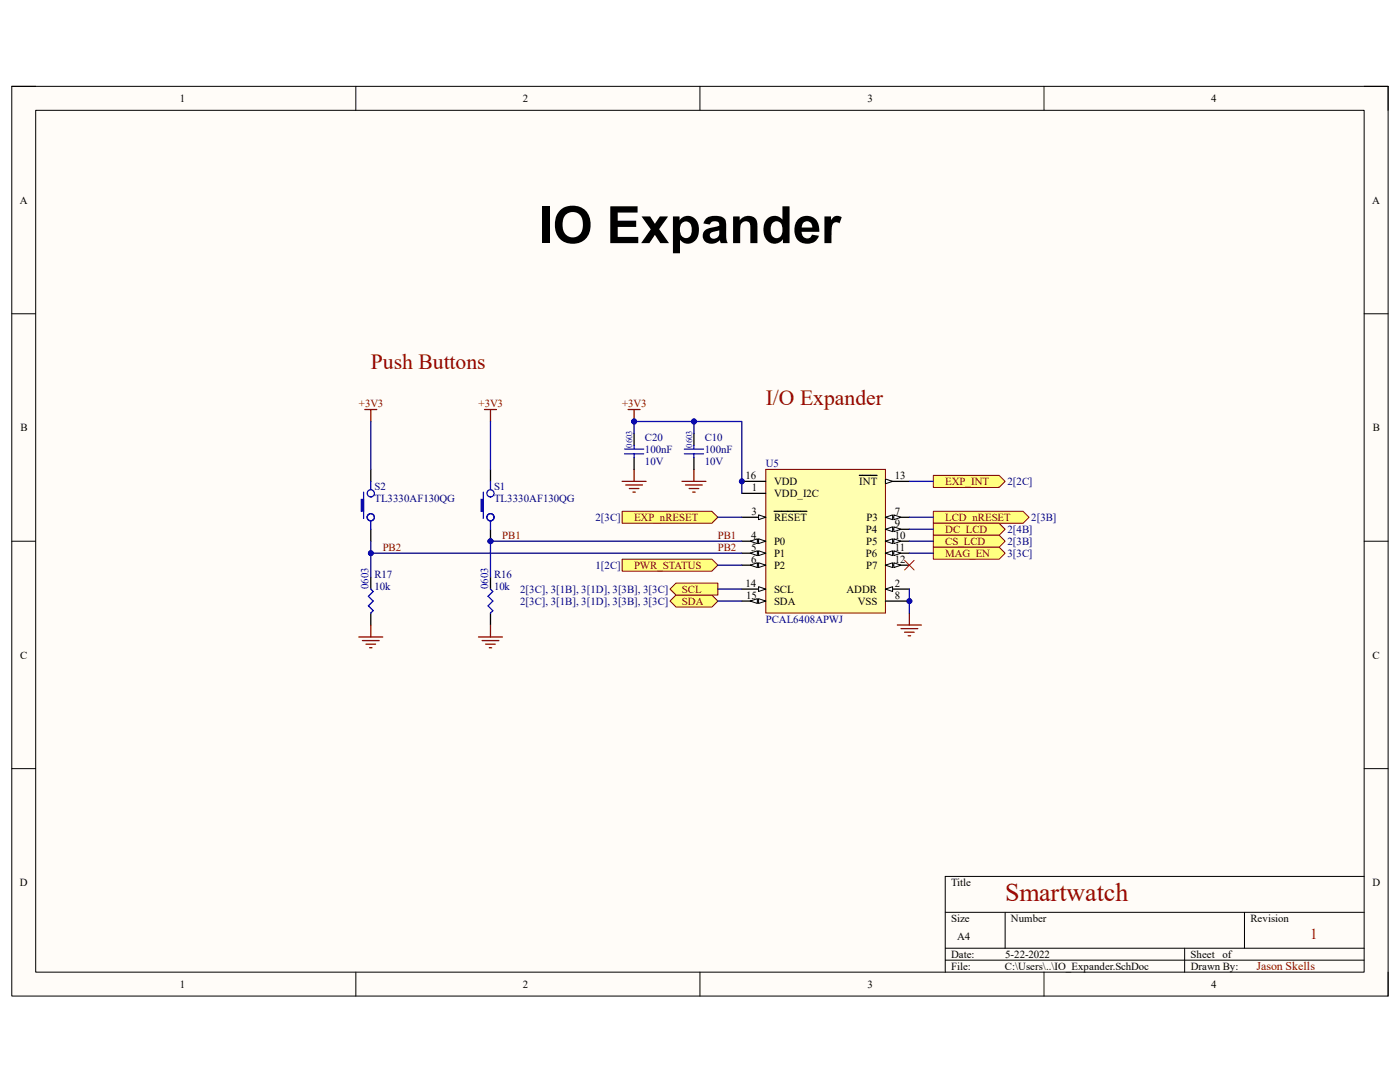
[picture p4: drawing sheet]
<svg xmlns="http://www.w3.org/2000/svg" width="279mm" height="216mm" viewBox="0 0 279 216" stroke-linecap="round" stroke-linejoin="round" font-family="sans-serif">
<path d="M2.3 17.2h274.7v181.6h-274.7z" fill-rule="evenodd" fill="#fffcf8"/>
<path d="M2.3 17.2h274.7v181.6h-274.7z" fill="none" stroke="#000" stroke-width=".2"/>
<path d="M7.1 22h265.1v172h-265.1z" fill-rule="evenodd" fill="#fffcf8"/>
<g fill="none" stroke="#000" stroke-width=".2">
<path d="M2.3 17.2h4.8M71 17.2v4.8M139.7 17.2v4.8M208.4 17.2v4.8M272.2 17.2h4.8v4.8M7.1 22h265.1v172h-265.1zM2.3 62.6h4.8M272.2 62.6h4.8M2.3 108h4.8M272.2 108h4.8M2.3 153.4h4.8M272.2 153.4h4.8"/>
<path d="M272.2 174.9h-83.6v19.1M71 194v4.8M139.7 194v4.8M188.6 182h83.6M188.6 189.2h83.6M188.6 191.6h83.6M200.6 182v7.2M208.4 194v4.8M236.4 189.2v4.8M248.4 182v7.2M277 194v4.8"/>
</g>
<path d="M72.8 81.7h2.4M74 81.7v2.4M96.7 81.7h2.4M97.9 81.7v2.4M125.3 81.7h2.4M126.5 81.7v2.4" fill="none" stroke="#800000" stroke-width=".25"/>
<circle cx="126.5" cy="84.1" r=".48" fill="#000080"/>
<circle cx="126.5" cy="84.1" r=".48" fill="none" stroke="#000080" stroke-width=".2"/>
<path d="M124.2 96h4.7M124.9 96.8h3.3M125.6 97.5h1.9M126.3 98.2h.5M126.5 93.7v2.3M136.1 96h4.8M136.8 96.8h3.4M137.5 97.5h1.9M138.3 98.2h.4M138.5 93.7v2.3" fill="none" stroke="#800000" stroke-width=".25"/>
<path d="M126.5 86.5v2.4M126.5 91.3v2.4M138.5 86.5v2.4M138.5 91.3v2.4" fill="none" stroke="#000" stroke-width=".25"/>
<path d="M124.6 90.6h3.9M124.6 89.6h3.9M126.5 88.9v.7M126.5 90.6v.7M136.6 90.6h3.8M136.6 89.6h3.8M138.5 88.9v.7M138.5 90.6v.7" fill="none" stroke="#00f" stroke-width=".25"/>
<circle cx="97.9" cy="108" r=".48" fill="#000080"/>
<circle cx="97.9" cy="108" r=".48" fill="none" stroke="#000080" stroke-width=".2"/>
<path d="M97.9 93.7v2.3M97.9 105.6v2.4" fill="none" stroke="#000" stroke-width=".25"/>
<circle cx="97.9" cy="108" r=".48" fill="#000080"/>
<circle cx="97.9" cy="108" r=".48" fill="none" stroke="#000080" stroke-width=".2"/>
<g fill="none" stroke="#00f" stroke-width=".25">
<path d="M96.5 98.2v5.3"/>
<circle cx="97.9" cy="98.4" r=".72"/>
<circle cx="97.9" cy="103.2" r=".72"/>
</g>
<path d="M96 99.6h.5v2.4h-.5z" fill-rule="evenodd" fill="#00f"/>
<path d="M96 99.6h.5v2.4h-.5z" fill="none" stroke="#00f" stroke-width=".2"/>
<g fill="none" stroke="#00f" stroke-width=".25">
<path d="M72.6 98.2v5.3M74 99.2a.72 .72 0 0 1-.7-1 .72 .72 0 0 1 1.2-.3 .72 .72 0 0 1-.2 1.2l-.3 .1M97.9 96v1.7M97.9 103.9v1.7"/>
<circle cx="74" cy="103.2" r=".72"/>
</g>
<path d="M74 93.7v2.3M74 105.6v2.4" fill="none" stroke="#000" stroke-width=".25"/>
<path d="M72.1 99.6h.5v2.4h-.5z" fill-rule="evenodd" fill="#00f"/>
<path d="M72.1 99.6h.5v2.4h-.5z" fill="none" stroke="#00f" stroke-width=".2"/>
<path d="M74 96v1.7M74 103.9v1.7" fill="none" stroke="#00f" stroke-width=".25"/>
<circle cx="181.5" cy="119.9" r=".48" fill="#000080"/>
<circle cx="181.5" cy="119.9" r=".48" fill="none" stroke="#000080" stroke-width=".2"/>
<circle cx="148" cy="96" r=".48" fill="#000080"/>
<circle cx="148" cy="96" r=".48" fill="none" stroke="#000080" stroke-width=".2"/>
<path d="M152.8 93.7h23.9v28.6h-23.9z" fill-rule="evenodd" fill="#ffffb0"/>
<path d="M152.8 93.7h23.9v28.6h-23.9z" fill="none" stroke="#800000" stroke-width=".2"/>
<path d="M148 98.4h4.8M176.7 117.5h4.8" fill="none" stroke="#000" stroke-width=".25"/>
<path d="M176.7 117.5l1.4-.4v.9z" fill="#f8fcff"/>
<path d="M176.7 117.5l1.4-.4v.9z" fill="none" stroke="#000" stroke-width=".2"/>
<path d="M148 103.2h4.8" fill="none" stroke="#000" stroke-width=".25"/>
<path d="M151.4 102.7l1.4 .5-1.4 .5z" fill="#f8fcff"/>
<path d="M151.4 102.7l1.4 .5-1.4 .5z" fill="none" stroke="#000" stroke-width=".2"/>
<path d="M148 108h4.8M154.5 102h6.5" fill="none" stroke="#000" stroke-width=".25"/>
<path d="M151.4 107.5l1.4 .5-1.4 .5z" fill="#f8fcff"/>
<path d="M151.4 107.5l1.4 .5-1.4 .5z" fill="none" stroke="#000" stroke-width=".2"/>
<path d="M149.7 108l1.4-.5v1z" fill="#f8fcff"/>
<path d="M149.7 108l1.4-.5v1z" fill="none" stroke="#000" stroke-width=".2"/>
<path d="M148 110.4h4.8" fill="none" stroke="#000" stroke-width=".25"/>
<path d="M151.4 109.9l1.4 .5-1.4 .5z" fill="#f8fcff"/>
<path d="M151.4 109.9l1.4 .5-1.4 .5z" fill="none" stroke="#000" stroke-width=".2"/>
<path d="M149.7 110.4l1.4-.5v1z" fill="#f8fcff"/>
<path d="M149.7 110.4l1.4-.5v1z" fill="none" stroke="#000" stroke-width=".2"/>
<path d="M148 112.8h4.8" fill="none" stroke="#000" stroke-width=".25"/>
<path d="M151.4 112.3l1.4 .5-1.4 .4z" fill="#f8fcff"/>
<path d="M151.4 112.3l1.4 .5-1.4 .4z" fill="none" stroke="#000" stroke-width=".2"/>
<path d="M149.7 112.8l1.4-.5v.9z" fill="#f8fcff"/>
<path d="M149.7 112.8l1.4-.5v.9z" fill="none" stroke="#000" stroke-width=".2"/>
<path d="M176.7 103.2h4.8" fill="none" stroke="#000" stroke-width=".25"/>
<path d="M176.7 103.2l1.4-.5v1z" fill="#f8fcff"/>
<path d="M176.7 103.2l1.4-.5v1z" fill="none" stroke="#000" stroke-width=".2"/>
<path d="M178.4 102.7l1.4 .5-1.4 .5z" fill="#f8fcff"/>
<path d="M178.4 102.7l1.4 .5-1.4 .5z" fill="none" stroke="#000" stroke-width=".2"/>
<path d="M176.7 119.9h4.8" fill="none" stroke="#000" stroke-width=".25"/>
<circle cx="181.5" cy="119.9" r=".48" fill="#000080"/>
<circle cx="181.5" cy="119.9" r=".48" fill="none" stroke="#000080" stroke-width=".2"/>
<path d="M176.7 105.6h4.8" fill="none" stroke="#000" stroke-width=".25"/>
<path d="M176.7 105.6l1.4-.5v1z" fill="#f8fcff"/>
<path d="M176.7 105.6l1.4-.5v1z" fill="none" stroke="#000" stroke-width=".2"/>
<path d="M178.4 105.1l1.4 .5-1.4 .5z" fill="#f8fcff"/>
<path d="M178.4 105.1l1.4 .5-1.4 .5z" fill="none" stroke="#000" stroke-width=".2"/>
<path d="M176.7 108h4.8" fill="none" stroke="#000" stroke-width=".25"/>
<path d="M176.7 108l1.4-.5v1z" fill="#f8fcff"/>
<path d="M176.7 108l1.4-.5v1z" fill="none" stroke="#000" stroke-width=".2"/>
<path d="M178.4 107.5l1.4 .5-1.4 .5z" fill="#f8fcff"/>
<path d="M178.4 107.5l1.4 .5-1.4 .5z" fill="none" stroke="#000" stroke-width=".2"/>
<path d="M176.7 110.4h4.8" fill="none" stroke="#000" stroke-width=".25"/>
<path d="M176.7 110.4l1.4-.5v1z" fill="#f8fcff"/>
<path d="M176.7 110.4l1.4-.5v1z" fill="none" stroke="#000" stroke-width=".2"/>
<path d="M178.4 109.9l1.4 .5-1.4 .5z" fill="#f8fcff"/>
<path d="M178.4 109.9l1.4 .5-1.4 .5z" fill="none" stroke="#000" stroke-width=".2"/>
<path d="M176.7 112.8h4.8" fill="none" stroke="#000" stroke-width=".25"/>
<path d="M176.7 112.8l1.4-.5v1z" fill="#f8fcff"/>
<path d="M176.7 112.8l1.4-.5v1z" fill="none" stroke="#000" stroke-width=".2"/>
<path d="M178.4 112.3l1.4 .5-1.4 .5z" fill="#f8fcff"/>
<path d="M178.4 112.3l1.4 .5-1.4 .5z" fill="none" stroke="#000" stroke-width=".2"/>
<path d="M176.7 96.1h4.8" fill="none" stroke="#000" stroke-width=".25"/>
<path d="M176.7 95.6l1.4 .5-1.4 .4z" fill="#f8fcff"/>
<path d="M176.7 95.6l1.4 .5-1.4 .4z" fill="none" stroke="#000" stroke-width=".2"/>
<path d="M171.5 94.9h3.5M148 117.5h4.8" fill="none" stroke="#000" stroke-width=".25"/>
<path d="M151.4 117.1l1.4 .4-1.4 .5z" fill="#f8fcff"/>
<path d="M151.4 117.1l1.4 .4-1.4 .5z" fill="none" stroke="#000" stroke-width=".2"/>
<path d="M148 119.9h4.8" fill="none" stroke="#000" stroke-width=".25"/>
<path d="M151.4 119.5l1.4 .4-1.4 .5z" fill="#f8fcff"/>
<path d="M151.4 119.5l1.4 .4-1.4 .5z" fill="none" stroke="#000" stroke-width=".2"/>
<path d="M149.7 119.9l1.4-.4v.9z" fill="#f8fcff"/>
<path d="M149.7 119.9l1.4-.4v.9z" fill="none" stroke="#000" stroke-width=".2"/>
<path d="M148 96h4.8" fill="none" stroke="#000" stroke-width=".25"/>
<circle cx="148" cy="96" r=".48" fill="#000080"/>
<circle cx="148" cy="96" r=".48" fill="none" stroke="#000080" stroke-width=".2"/>
<path d="M180.5 111.8l1.9 1.9M182.4 111.8l-1.9 1.9" fill="none" stroke="#f00" stroke-width=".2"/>
<path d="M74 115.2v2.3M97.9 115.2v2.3M74 122.3v2.4M97.9 122.3v2.4" fill="none" stroke="#000" stroke-width=".25"/>
<path d="M74 117.5l.5 .5-1 1 1 .9-1 1 1 .9-.5 .5M97.9 117.5l.5 .5-1 1 1 .9-1 1 1 .9-.5 .5" fill="none" stroke="#00f" stroke-width=".25"/>
<path d="M179.1 124.7h4.8M179.8 125.4h3.4M180.5 126.2h1.9M181.3 126.9h.4M181.5 122.3v2.4" fill="none" stroke="#800000" stroke-width=".25"/>
<path d="M124.2 102h17.9l1.2 1.2-1.2 1.2h-17.9z" fill-rule="evenodd" fill="#ffff80"/>
<path d="M124.2 102h17.9l1.2 1.2-1.2 1.2h-17.9z" fill="none" stroke="#800000" stroke-width=".2"/>
<path d="M186.3 94.9h13.1l1.2 1.2-1.2 1.2h-13.1z" fill-rule="evenodd" fill="#ffff80"/>
<path d="M186.3 94.9h13.1l1.2 1.2-1.2 1.2h-13.1z" fill="none" stroke="#800000" stroke-width=".2"/>
<path d="M186.3 102h17.9l1.2 1.2-1.2 1.2h-17.9z" fill-rule="evenodd" fill="#ffff80"/>
<path d="M186.3 102h17.9l1.2 1.2-1.2 1.2h-17.9z" fill="none" stroke="#800000" stroke-width=".2"/>
<path d="M186.3 104.4h13.1l1.2 1.2-1.2 1.2h-13.1z" fill-rule="evenodd" fill="#ffff80"/>
<path d="M186.3 104.4h13.1l1.2 1.2-1.2 1.2h-13.1z" fill="none" stroke="#800000" stroke-width=".2"/>
<path d="M186.3 106.8h13.1l1.2 1.2-1.2 1.2h-13.1z" fill-rule="evenodd" fill="#ffff80"/>
<path d="M186.3 106.8h13.1l1.2 1.2-1.2 1.2h-13.1z" fill="none" stroke="#800000" stroke-width=".2"/>
<path d="M186.3 109.2h13.1l1.2 1.2-1.2 1.2h-13.1z" fill-rule="evenodd" fill="#ffff80"/>
<path d="M186.3 109.2h13.1l1.2 1.2-1.2 1.2h-13.1z" fill="none" stroke="#800000" stroke-width=".2"/>
<path d="M71.6 127.1h4.8M72.3 127.8h3.4M73 128.5h2M73.8 129.2h.4M74 124.7v2.4M95.5 127.1h4.8M96.2 127.8h3.4M96.9 128.5h1.9M97.6 129.2h.5M97.9 124.7v2.4" fill="none" stroke="#800000" stroke-width=".25"/>
<path d="M133.7 119.9l1.2-1.2h7.2l1.2 1.2-1.2 1.2h-7.2z" fill-rule="evenodd" fill="#ffff80"/>
<path d="M133.7 119.9l1.2-1.2h7.2l1.2 1.2-1.2 1.2h-7.2z" fill="none" stroke="#800000" stroke-width=".2"/>
<path d="M133.7 117.5l1.2-1.1h8.4v2.3h-8.4z" fill-rule="evenodd" fill="#ffff80"/>
<path d="M133.7 117.5l1.2-1.1h8.4v2.3h-8.4z" fill="none" stroke="#800000" stroke-width=".2"/>
<path d="M124.2 111.6h17.9l1.2 1.2-1.2 1.2h-17.9z" fill-rule="evenodd" fill="#ffff80"/>
<path d="M124.2 111.6h17.9l1.2 1.2-1.2 1.2h-17.9z" fill="none" stroke="#800000" stroke-width=".2"/>
<path d="M126.5 84.1h12" fill="none" stroke="#000080" stroke-width=".25"/>
<circle cx="138.5" cy="84.1" r=".48" fill="#000080"/>
<circle cx="138.5" cy="84.1" r=".48" fill="none" stroke="#000080" stroke-width=".2"/>
<circle cx="126.5" cy="84.1" r=".48" fill="#000080"/>
<circle cx="126.5" cy="84.1" r=".48" fill="none" stroke="#000080" stroke-width=".2"/>
<path d="M138.5 84.1v2.4" fill="none" stroke="#000080" stroke-width=".25"/>
<circle cx="138.5" cy="84.1" r=".48" fill="#000080"/>
<circle cx="138.5" cy="84.1" r=".48" fill="none" stroke="#000080" stroke-width=".2"/>
<path d="M126.5 84.1v2.4" fill="none" stroke="#000080" stroke-width=".25"/>
<circle cx="126.5" cy="84.1" r=".48" fill="#000080"/>
<circle cx="126.5" cy="84.1" r=".48" fill="none" stroke="#000080" stroke-width=".2"/>
<path d="M74 84.1v9.6M97.9 84.1v9.6M138.5 84.1h9.5v14.3" fill="none" stroke="#000080" stroke-width=".25"/>
<circle cx="138.5" cy="84.1" r=".48" fill="#000080"/>
<circle cx="138.5" cy="84.1" r=".48" fill="none" stroke="#000080" stroke-width=".2"/>
<path d="M181.5 96.1h4.8M74 108v7.2M143.3 103.2h4.7M181.5 117.5v4.8M181.5 103.2h4.8M181.5 105.6h4.8M181.5 108h4.8M181.5 110.4h4.8" fill="none" stroke="#000080" stroke-width=".25"/>
<circle cx="74" cy="110.4" r=".48" fill="#000080"/>
<circle cx="74" cy="110.4" r=".48" fill="none" stroke="#000080" stroke-width=".2"/>
<path d="M74 110.4h74M143.3 112.8h4.7" fill="none" stroke="#000080" stroke-width=".25"/>
<circle cx="74" cy="110.4" r=".48" fill="#000080"/>
<circle cx="74" cy="110.4" r=".48" fill="none" stroke="#000080" stroke-width=".2"/>
<path d="M148 108h-50.1v7.2" fill="none" stroke="#000080" stroke-width=".25"/>
<circle cx="97.9" cy="108" r=".48" fill="#000080"/>
<circle cx="97.9" cy="108" r=".48" fill="none" stroke="#000080" stroke-width=".2"/>
<path d="M143.3 117.5h4.7M143.3 119.9h4.7" fill="none" stroke="#000080" stroke-width=".25"/>
<text font-size="10.3" x="107.4" y="48.5">IO Expander</text>
<text font-size="5.2" fill="#980000" x="200.6" y="179.7">Smartwatch</text>
<g font-size="4.3" fill="#980000">
<text x="74" y="73.6">Push Buttons</text>
<text x="152.8" y="80.8">I/O Expander</text>
</g>
<text font-size="3" fill="#980000" x="261.5" y="187.4">1</text>
<text font-size="2.4" fill="#980000" x="250.7" y="193.5">Jason Skells</text>
<g font-size="2.2">
<text x="35.9" y="20.4">1</text>
<text x="104.4" y="20.4">2</text>
<text x="173.1" y="20.4">3</text>
<text x="241.7" y="20.4">4</text>
<text x="3.9" y="40.6">A</text>
<text x="273.9" y="40.6">A</text>
<text x="4.1" y="86">B</text>
<text x="274" y="86">B</text>
<text x="148.8" y="95.6">16</text>
<text x="178.6" y="95.6">13</text>
<text x="150.1" y="98">1</text>
<text x="154.5" y="99.2">VDD_I2C</text>
<text x="154.5" y="96.8">VDD</text>
<text x="171.5" y="96.8">INT</text>
<text x="149.9" y="107.5">4</text>
<text x="150" y="102.7">3</text>
<text x="154.5" y="104">RESET</text>
<text x="172.8" y="106.3">P4</text>
<text x="172.9" y="104">P3</text>
<text x="178.6" y="102.7">7</text>
<text x="178.6" y="105.2">9</text>
<text x="178.6" y="107.5">10</text>
<text x="149.9" y="112.3">6</text>
<text x="149.9" y="109.9">5</text>
<text x="154.5" y="108.7">P0</text>
<text x="154.5" y="111.1">P1</text>
<text x="154.5" y="113.5">P2</text>
<text x="172.8" y="111.1">P6</text>
<text x="172.8" y="113.5">P7</text>
<text x="172.9" y="108.7">P5</text>
<text x="178.6" y="109.9">11</text>
<text x="178.6" y="112.3">12</text>
<text x="148.8" y="117.1">14</text>
<text x="148.9" y="119.5">15</text>
<text x="154.5" y="118.3">SCL</text>
<text x="168.9" y="118.3">ADDR</text>
<text x="178.6" y="117.1">2</text>
<text x="178.6" y="119.5">8</text>
<text x="154.5" y="120.6">SDA</text>
<text x="171.2" y="120.6">VSS</text>
<text x="4" y="131.4">C</text>
<text x="273.9" y="131.4">C</text>
<text x="4" y="176.8">D</text>
<text x="189.8" y="176.8">Title</text>
<text x="273.9" y="176.8">D</text>
<text x="189.8" y="184">Size</text>
<text x="201.8" y="184">Number</text>
<text x="249.6" y="184">Revision</text>
<text x="189.8" y="191.1">Date:</text>
<text x="191" y="187.5">A4</text>
<text x="200.6" y="191.1">5-22-2022</text>
<text x="237.6" y="191.1">Sheet of</text>
<text x="35.9" y="197.1">1</text>
<text x="104.4" y="197.1">2</text>
<text x="173.1" y="197.1">3</text>
<text x="189.8" y="193.5">File:</text>
<text x="200.6" y="193.5">C:\Users\..\IO_Expander.SchDoc</text>
<text x="237.6" y="193.5">Drawn By:</text>
<text x="241.7" y="197.1">4</text>
</g>
<g font-size="2.2" fill="#800000">
<text x="71.6" y="81.3">+3V3</text>
<text x="95.5" y="81.3">+3V3</text>
<text x="124.2" y="81.3">+3V3</text>
<text x="188.6" y="96.8">EXP_INT</text>
<text x="100.2" y="107.5">PB1</text>
<text x="126.5" y="104">EXP_nRESET</text>
<text x="143.3" y="107.5">PB1</text>
<text x="188.6" y="104">LCD_nRESET</text>
<text x="188.6" y="106.3">DC_LCD</text>
<text x="76.4" y="109.9">PB2</text>
<text x="126.5" y="113.5">PWR_STATUS</text>
<text x="143.3" y="109.9">PB2</text>
<text x="188.6" y="108.7">CS_LCD</text>
<text x="188.6" y="111.1">MAG_EN</text>
<text x="136.1" y="118.3">SCL</text>
<text x="136.1" y="120.6">SDA</text>
</g>
<g font-size="2.2" fill="#000080">
<text x="128.7" y="88">C20</text>
<text x="140.6" y="88">C10</text>
<text x="128.7" y="90.4">100nF</text>
<text x="128.7" y="92.8">10V</text>
<text x="140.6" y="90.4">100nF</text>
<text x="140.6" y="92.8">10V</text>
<text x="152.8" y="93.2">U5</text>
<text x="74.7" y="100.1">TL3330AF130QG</text>
<text x="74.7" y="97.7">S2</text>
<text x="98.6" y="100.1">TL3330AF130QG</text>
<text x="98.6" y="97.7">S1</text>
<text x="201" y="96.8">2[2C]</text>
<text x="118.8" y="104">2[3C]</text>
<text x="201" y="106.3">2[4B]</text>
<text x="205.8" y="104">2[3B]</text>
<text x="118.8" y="113.5">1[2C]</text>
<text x="201" y="108.7">2[3B]</text>
<text x="201" y="111.1">3[3C]</text>
<text x="74.7" y="117.7">10k</text>
<text x="74.7" y="115.4">R17</text>
<text x="98.6" y="117.7">10k</text>
<text x="98.6" y="115.4">R16</text>
<text x="103.8" y="118.3">2[3C], 3[1B], 3[1D], 3[3B], 3[3C]</text>
<text x="103.8" y="120.6">2[3C], 3[1B], 3[1D], 3[3B], 3[3C]</text>
<text x="152.8" y="124.2">PCAL6408APWJ</text>
</g>
<g font-size="2.2" fill="#00f">
<text x="73.5" y="117.6" transform="rotate(-90 73.5 117.6)">0603</text>
<text x="97.4" y="117.6" transform="rotate(-90 97.4 117.6)">0603</text>
</g>
<g font-size="1.7" fill="#00f">
<text x="126.2" y="89.4" transform="rotate(-90 126.2 89.4)">0603</text>
<text x="138.1" y="89.4" transform="rotate(-90 138.1 89.4)">0603</text>
</g>
</svg>
